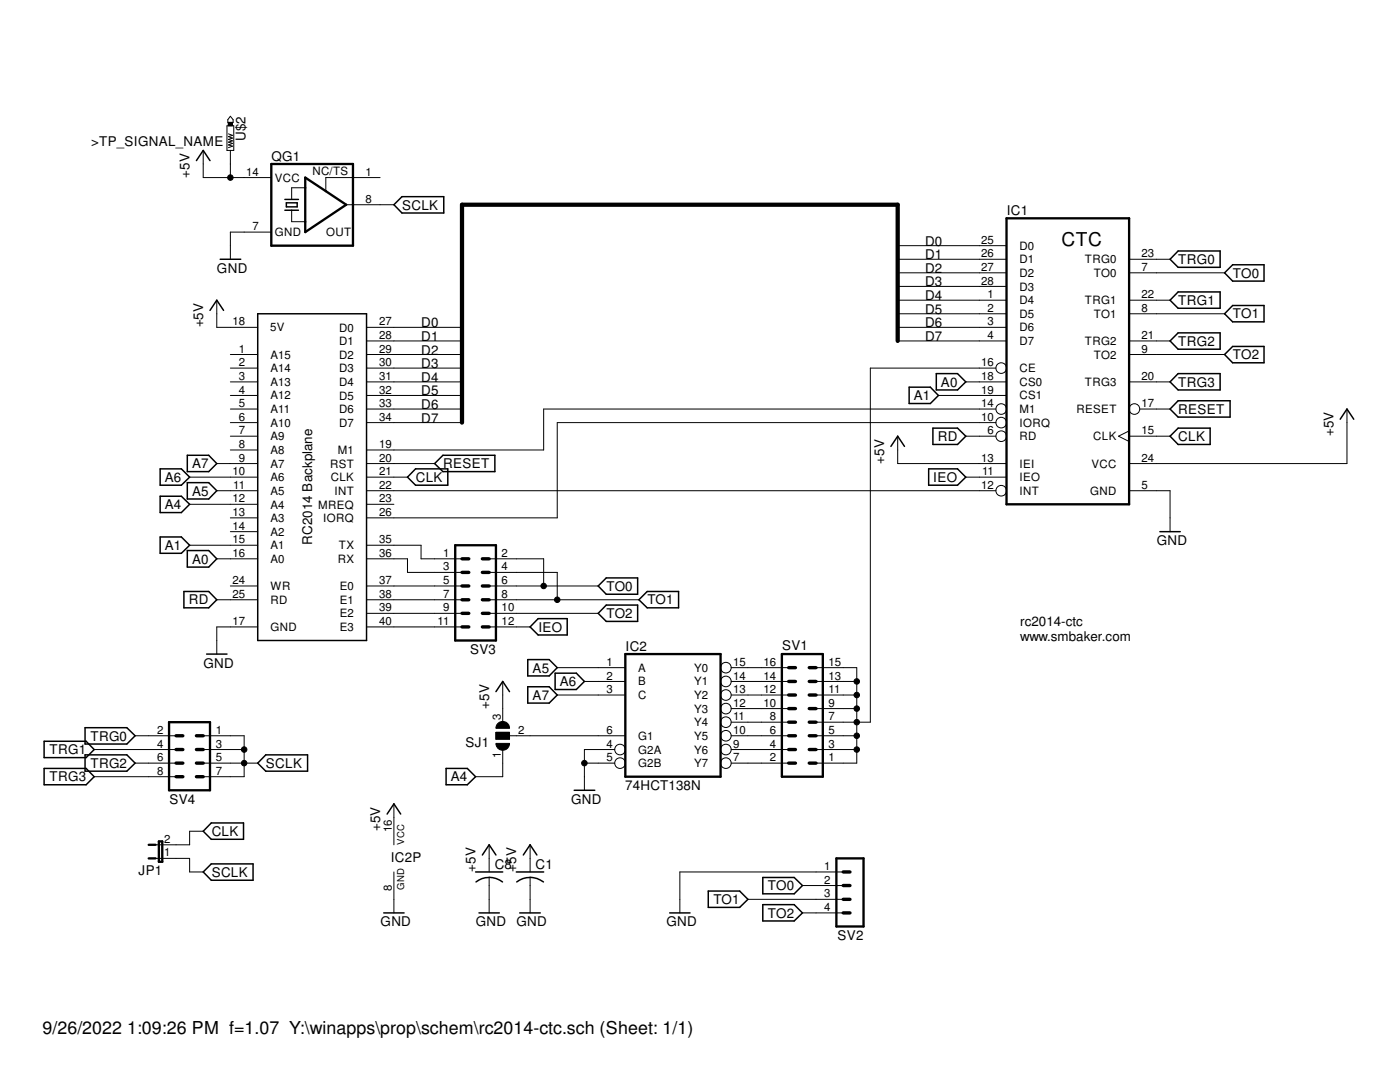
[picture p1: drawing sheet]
<svg xmlns="http://www.w3.org/2000/svg" width="279mm" height="216mm" viewBox="0 0 279 216" stroke-linecap="round" stroke-linejoin="round" font-family="sans-serif">
<g fill="none" stroke="#000" stroke-width=".3">
<path d="M39.2 32l1.4-2 1.3 2M56.9 39.8h2.7M43.9 51.7h4.1M56.9 42h2.7M57.1 40.5h2.2v.8h-2.2zM78.6 40.9l1.6-1.7h8.4v3.3h-8.4zM235.1 50.1h8.4v3.2h-8.4l-1.6-1.6zM235.1 58.3h8.4v3.2h-8.4l-1.6-1.6zM244.4 54.4l1.6-1.6h6.3v3.3h-6.3zM41.9 61.9l1.4-2 1.3 2M51.4 62.6h21.8v65.2h-21.8zM181.4 77.3h4.3l1.6 1.6-1.6 1.6h-4.3z"/>
<path d="M186.9 74.5h4.2l1.6 1.7-1.6 1.6h-4.2zM233.5 68l1.6-1.6h8.4v3.3h-8.4zM235.1 74.5h8.4v3.3h-8.4l-1.6-1.6zM235.1 80h10.4v3.2h-10.4l-1.6-1.6zM244.4 70.7l1.6-1.6h6.3v3.3h-6.3zM246 61h6.3v3.2h-6.3l-1.6-1.6zM32 93.6h4.2l1.6 1.6-1.6 1.6h-4.2zM32 99h4.2l1.6 1.6-1.6 1.7h-4.2zM37.4 96.3h4.3l1.6 1.6-1.6 1.7h-4.3zM37.4 90.8h4.3l1.6 1.7-1.6 1.6h-4.3zM82.9 93.6h6.5v3.2h-6.5l-1.6-1.6zM88.4 90.8h10.4v3.3h-10.4l-1.7-1.6z"/>
<path d="M177.8 89.1l1.4-2.1 1.3 2.1M185.3 93.6h5.8l1.6 1.6-1.6 1.6h-5.8zM186.2 85.4h4.9l1.6 1.6-1.6 1.7h-4.9zM233.5 87l1.6-1.6h6.4v3.3h-6.4zM267.5 83.7l1.3-2.1 1.4 2.1M32 107.1h4.2l1.6 1.7-1.6 1.6h-4.2zM36.7 118h5l1.6 1.7-1.6 1.6h-5zM37.4 109.9h4.3l1.6 1.6-1.6 1.7h-4.3zM119.4 116.9l1.6-1.6h6.3v3.3h-6.3zM127.5 119.7l1.7-1.7h6.2v3.3h-6.2zM231.5 106.1h4M41.2 130.5h4.1"/>
<path d="M99 138l1.3-2 1.4 2M105.3 131.6h4.3l1.6 1.6-1.6 1.7h-4.3zM105.3 137h4.3l1.6 1.7-1.6 1.6h-4.3zM107.4 123.4h5.8v3.3h-5.8l-1.6-1.6zM110.8 134.3h4.2l1.6 1.7-1.6 1.6h-4.2zM121 120.7h6.3v3.3h-6.3l-1.6-1.6zM8.8 147.9h8.4l1.6 1.7-1.6 1.6h-8.4zM8.8 153.3h8.4l1.6 1.7-1.6 1.6h-8.4zM17 150.6h8.3l1.7 1.7-1.7 1.6h-8.3zM17 145.2h8.3l1.7 1.6-1.7 1.7h-8.3zM53 150.6h8.4v3.3h-8.4l-1.6-1.6zM89 153.3h4.3l1.6 1.7-1.6 1.6h-4.3z"/>
<path d="M114.6 157.7h4.1M40.6 174l1.6-1.6h8.3v3.2h-8.3zM42.2 164.2h6.4v3.3h-6.4l-1.6-1.6zM77.3 162.4l1.3-2 1.4 2M94.9 174h5.4M96.3 170.6l1.3-2 1.4 2M97.6 175a4.6 4.6 0 0 1 2.7 1M97.6 175.1a4 4 0 0 0-2.6 .9M103 174h5.5M104.4 170.6l1.4-2 1.3 2M105.8 175a4.6 4.6 0 0 1 2.7 1M105.8 175.1a4.2 4.2 0 0 0-2.7 .9"/>
<path d="M141.4 177.8h6.2l1.7 1.7-1.7 1.6h-6.2zM152.2 175.1h6.3l1.6 1.6-1.6 1.7h-6.3zM76.6 182.2h4M95.6 182.2h4.1M103.7 182.2h4.1M133.6 182.2h4.1M152.2 180.5h6.3l1.6 1.7-1.6 1.6h-6.3z"/>
</g>
<g fill="none" stroke="#000" stroke-width=".2">
<path d="M40.6 30v5.4h13.5M45.3 25.1h1.4v4.9h-1.4zM45.6 24.4h.8v.7h-.8zM45.6 26.7l.8 .3-.8 .3 .8 .3-.8 .2 .8 .3-.8 .3 .8 .2-.8 .3 .8 .3-.8 .3M46 30v5.4M46 23.2l.5 .7v.5h-1v-.5zM60.9 37.5h-2.7v2.3M75.9 35.4h-10.9v2.7M43.3 59.9v5.4h8.1M54.1 46.3h-8.1v5.4M58.2 42v2.2h2.7M69.1 40.9h9.5"/>
<path d="M179.2 49h21.7M179.2 51.7h21.7M179.2 54.4h21.7M179.2 57.1h21.7M179.2 59.9h21.7M225.3 51.7h8.2M225.3 54.4h19.1M225.3 59.9h8.2M46 70.7h5.4M46 73.4h5.4M46 76.2h5.4M46 78.9h5.4"/>
<path d="M73.2 70.7h19M73.2 73.4h19M73.2 76.2h19M73.2 78.9h19M73.2 65.3h19M73.2 68h19M179.2 65.3h21.7M179.2 68h21.7M179.2 62.6h21.7M187.3 78.9h13.6M192.7 76.2h8.2M198.8 73.4h-25.1v70.7h-10.8"/>
<path d="M225.3 70.7h19.1M225.3 76.2h8.2M225.3 68h8.2M225.3 62.6h19.1M37.8 95.2h13.6M43.3 92.5h8.1M43.3 97.9h8.1M46 81.6h5.4M46 84.3h5.4M46 87h5.4M46 89.8h5.4M73.2 81.6h19"/>
<path d="M73.2 84.3h19M73.2 92.5h13.5M73.2 95.2h8.1M73.2 97.9h125.6M179.2 87v5.5h21.7M192.7 87h6.1M192.7 95.2h8.2M198.8 81.6h-90.3v8.2h-35.3M198.8 84.3h-87.6v19h-38M225.3 87h8.2M225.3 97.9h8.2v8.2M225.3 86l-2.1 1 2.1 1.1"/>
<path d="M227.5 81.6h6M268.8 81.6v10.9h-43.5M37.8 100.6h13.6M37.8 108.8h13.6M43.3 111.5h8.1M43.3 119.7h8.1M46 103.3h5.4M46 106.1h5.4M46 116.9h5.4M73.2 100.6h5.4M73.2 108.8h10.8v2.7h8.2M73.2 111.5h8.1v2.7h10.9"/>
<path d="M73.2 116.9h19M73.2 119.7h19M97.6 111.5h10.9v5.4M97.6 116.9h21.8M97.6 119.7h29.9M97.6 114.2h13.6v5.5M51.4 125.1h-8.1v5.4M73.2 125.1h19M73.2 122.4h19M97.6 125.1h8.2M97.6 122.4h21.8M100.3 136v8.1"/>
<path d="M111.2 138.7h13.6M111.2 133.2h13.6M116.6 136h8.2M145.9 138.7h11.5M145.9 136h11.5M145.9 133.2h11.5M162.9 133.2h8.1v19.1h-8.1M162.9 138.7h8.1M162.9 136h8.1M18.8 149.6h16.3M18.8 155h16.3M27 152.3h8.1"/>
<path d="M27 146.8h8.1M40.6 152.3h10.8M40.6 149.6h8.1M40.6 146.8h8.1v8.2h-8.1M99 148.3h2.7a1.35 1.35 0 0 1-1.4 1.4 1.35 1.35 0 0 1-1.3-1.4zM99 146.1h2.7v1.4h-2.7zM99.4 144.4a1.36 1.36 0 0 1 1.5-.4 1.36 1.36 0 0 1 .8 1.3h-2.7l.1-.6zM100.3 149.6v5.4h-5.4M101.7 146.8h23.1M116.6 152.3h6.1M122.7 149.6h-6.1v8.1M145.9 152.3h11.5"/>
<path d="M145.9 149.6h11.5M145.9 146.8h11.5M145.9 144.1h11.5M145.9 141.4h11.5M162.9 149.6h8.1M162.9 146.8h8.1M162.9 141.4h8.1M31 171.3h6.8v2.7h2.8M40.6 165.9h-2.8v2.7h-6.8M78.6 160.4v8.2M78.6 174v8.2M97.6 168.6v5.4"/>
<path d="M97.6 175.1v7.1M105.8 168.6v5.4M105.8 175.1v7.1M149.3 179.5h19M160.1 176.7h8.2M168.3 174h-32.6v8.2M160.1 182.2h8.2"/>
<circle cx="46" cy="35.4" r=".55"/>
<circle cx="199.8" cy="73.4" r="1.06"/>
<circle cx="199.8" cy="87" r="1.06"/>
<circle cx="199.8" cy="81.6" r="1.06"/>
<circle cx="199.8" cy="84.3" r="1.06"/>
<circle cx="199.8" cy="97.9" r="1.06"/>
<circle cx="226.4" cy="81.6" r="1.06"/>
<circle cx="108.5" cy="116.9" r=".55"/>
<circle cx="111.2" cy="119.7" r=".55"/>
<circle cx="144.9" cy="136" r="1.06"/>
<circle cx="144.9" cy="138.7" r="1.06"/>
<circle cx="144.9" cy="133.2" r="1.06"/>
<circle cx="171" cy="136" r=".55"/>
<circle cx="171" cy="138.7" r=".55"/>
<circle cx="48.7" cy="152.3" r=".55"/>
<circle cx="48.7" cy="149.6" r=".55"/>
<circle cx="116.6" cy="152.3" r=".55"/>
<circle cx="123.7" cy="149.6" r="1.06"/>
<circle cx="123.7" cy="152.3" r="1.06"/>
<circle cx="144.9" cy="141.4" r="1.06"/>
<circle cx="144.9" cy="152.3" r="1.06"/>
<circle cx="144.9" cy="149.6" r="1.06"/>
<circle cx="144.9" cy="146.8" r="1.06"/>
<circle cx="144.9" cy="144.1" r="1.06"/>
<circle cx="171" cy="141.4" r=".55"/>
<circle cx="171" cy="144.1" r=".55"/>
<circle cx="171" cy="149.6" r=".55"/>
<circle cx="171" cy="146.8" r=".55"/>
</g>
<path d="M54.1 32.7h16.3v16.3h-16.3zM60.9 35.4l8.2 5.5-8.2 5.4zM200.9 43.6h24.4v57h-24.4zM90.8 108.8h8.2v19h-8.2zM124.8 130.5h19v24.5h-19zM156 130.5h8.2v24.5h-8.2zM33.7 144.1h8.2v13.6h-8.2zM29.7 171.3h1.3M29.7 168.6h1.3M31.7 167.9h.7v4.1h-.7zM166.9 171.3h5.4v13.6h-5.4z" fill="none" stroke="#000" stroke-width=".47"/>
<g fill="none" stroke="#000" stroke-width=".68">
<path d="M92.2 116.9h1.4M92.2 114.2h1.4M92.2 111.5h1.4M92.2 119.7h1.4M96.3 116.9h1.3M96.3 114.2h1.3M96.3 111.5h1.3M96.3 119.7h1.3M92.2 125.1h1.4M92.2 122.4h1.4M96.3 125.1h1.3M96.3 122.4h1.3"/>
<path d="M157.4 133.2h1.3M157.4 136h1.3M157.4 138.7h1.3M161.5 133.2h1.4M161.5 136h1.4M161.5 138.7h1.4M35.1 146.8h1.4M35.1 149.6h1.4M35.1 152.3h1.4M35.1 155h1.4M39.2 146.8h1.4M39.2 149.6h1.4"/>
<path d="M39.2 152.3h1.4M39.2 155h1.4M157.4 146.8h1.3M157.4 149.6h1.3M157.4 152.3h1.3M157.4 141.4h1.3M157.4 144.1h1.3M161.5 146.8h1.4M161.5 149.6h1.4M161.5 152.3h1.4M161.5 141.4h1.4M161.5 144.1h1.4"/>
<path d="M168.3 179.5h1.3M168.3 176.7h1.3M168.3 174h1.3M168.3 182.2h1.3"/>
</g>
<g fill="#000">
<path d="M45.6 24.4h.8v.7h-.8z" fill-rule="evenodd"/>
<path d="M99 146.1h2.7v1.4h-2.7z" fill-rule="evenodd"/>
<path d="M99.4 144.4a1.36 1.36 0 0 1 1.5-.4 1.36 1.36 0 0 1 .8 1.3h-2.7l.1-.6z" fill-rule="evenodd"/>
<path d="M99 148.3h2.7a1.35 1.35 0 0 1-1.4 1.4 1.35 1.35 0 0 1-1.3-1.4z" fill-rule="evenodd"/>
<circle cx="46" cy="35.4" r=".55"/>
<circle cx="108.5" cy="116.9" r=".55"/>
<circle cx="111.2" cy="119.7" r=".55"/>
<circle cx="171" cy="136" r=".55"/>
<circle cx="171" cy="138.7" r=".55"/>
<circle cx="48.7" cy="152.3" r=".55"/>
<circle cx="48.7" cy="149.6" r=".55"/>
<circle cx="116.6" cy="152.3" r=".55"/>
<circle cx="171" cy="141.4" r=".55"/>
<circle cx="171" cy="144.1" r=".55"/>
<circle cx="171" cy="149.6" r=".55"/>
<circle cx="171" cy="146.8" r=".55"/>
</g>
<path d="M179.2 68v-27.1h-87v43.4" fill="none" stroke="#000" stroke-width=".85"/>
<text font-size="3.8" x="211.8" y="49">CTC</text>
<text font-size="3.6" x="8.5" y="206.4">9/26/2022 1:09:26 PM f=1.07 Y:\winapps\prop\schem\rc2014-ctc.sch (Sheet: 1/1)</text>
<g font-size="2.7">
<text x="18.2" y="29.2">&gt;TP_SIGNAL_NAME</text>
<text x="49" y="28.1" transform="rotate(-90 49 28.1)">U$2</text>
<text x="37.8" y="35.4" transform="rotate(-90 37.8 35.4)">+5V</text>
<text x="54.2" y="32">QG1</text>
<text x="80.3" y="41.8">SCLK</text>
<text x="200.9" y="42.9">IC1</text>
<text x="184.6" y="49">D0</text>
<text x="184.6" y="51.7">D1</text>
<text x="235.2" y="52.7">TRG0</text>
<text x="43.3" y="54.4">GND</text>
<text x="184.6" y="54.4">D2</text>
<text x="184.6" y="57.1">D3</text>
<text x="184.6" y="59.9">D4</text>
<text x="246" y="55.4">TO0</text>
<text x="40.6" y="65.3" transform="rotate(-90 40.6 65.3)">+5V</text>
<text x="84.1" y="65.3">D0</text>
<text x="184.6" y="62.6">D5</text>
<text x="184.6" y="65.3">D6</text>
<text x="235.2" y="60.8">TRG1</text>
<text x="246" y="63.5">TO1</text>
<text x="84.1" y="68">D1</text>
<text x="84.1" y="70.7">D2</text>
<text x="184.6" y="68">D7</text>
<text x="235.2" y="69">TRG2</text>
<text x="246" y="71.7">TO2</text>
<text x="84.1" y="73.4">D3</text>
<text x="84.1" y="76.2">D4</text>
<text x="187.8" y="77.1">A0</text>
<text x="235.2" y="77.1">TRG3</text>
<text x="84.1" y="78.9">D5</text>
<text x="84.1" y="81.6">D6</text>
<text x="182.4" y="79.8">A1</text>
<text x="235.2" y="82.5">RESET</text>
<text x="84.1" y="84.3">D7</text>
<text x="187.2" y="88">RD</text>
<text x="235.2" y="88">CLK</text>
<text x="266.1" y="87" transform="rotate(-90 266.1 87)">+5V</text>
<text x="38.4" y="93.4">A7</text>
<text x="88.4" y="93.4">RESET</text>
<text x="176.4" y="92.5" transform="rotate(-90 176.4 92.5)">+5V</text>
<text x="32.9" y="96.1">A6</text>
<text x="32.9" y="101.6">A4</text>
<text x="38.4" y="98.9">A5</text>
<text x="83" y="96.1">CLK</text>
<text x="186.3" y="96.1">IEO</text>
<text x="32.9" y="109.7">A1</text>
<text x="38.4" y="112.5">A0</text>
<text x="62.3" y="108.8" transform="rotate(-90 62.3 108.8)">RC2014 Backplane</text>
<text x="230.8" y="108.8">GND</text>
<text x="121" y="117.9">TO0</text>
<text x="37.7" y="120.6">RD</text>
<text x="121" y="123.3">TO2</text>
<text x="129.2" y="120.6">TO1</text>
<text x="203.6" y="125">rc2014-ctc</text>
<text x="93.8" y="130.5">SV3</text>
<text x="107.4" y="126">IEO</text>
<text x="124.8" y="129.8">IC2</text>
<text x="156.1" y="129.7">SV1</text>
<text x="203.6" y="127.8">www.smbaker.com</text>
<text x="40.6" y="133.2">GND</text>
<text x="106.3" y="134.2">A5</text>
<text x="111.7" y="136.9">A6</text>
<text x="97.6" y="141.4" transform="rotate(-90 97.6 141.4)">+5V</text>
<text x="106.3" y="139.6">A7</text>
<text x="18.1" y="147.8">TRG0</text>
<text x="92.9" y="149.1">SJ1</text>
<text x="9.9" y="150.5">TRG1</text>
<text x="9.9" y="155.9">TRG3</text>
<text x="18.1" y="153.2">TRG2</text>
<text x="53.1" y="153.2">SCLK</text>
<text x="90" y="155.9">A4</text>
<text x="33.8" y="160.4">SV4</text>
<text x="114" y="160.4">GND</text>
<text x="124.8" y="157.7">74HCT138N</text>
<text x="42.2" y="166.8">CLK</text>
<text x="75.9" y="165.9" transform="rotate(-90 75.9 165.9)">+5V</text>
<text x="78" y="172">IC2P</text>
<text x="94.9" y="174" transform="rotate(-90 94.9 174)">+5V</text>
<text x="98.8" y="173.3">C8</text>
<text x="103" y="174" transform="rotate(-90 103 174)">+5V</text>
<text x="106.9" y="173.3">C1</text>
<text x="27.6" y="174.5">JP1</text>
<text x="42.2" y="175">SCLK</text>
<text x="153.2" y="177.7">TO0</text>
<text x="75.9" y="184.9">GND</text>
<text x="95" y="184.9">GND</text>
<text x="103.1" y="184.9">GND</text>
<text x="133" y="184.9">GND</text>
<text x="142.4" y="180.4">TO1</text>
<text x="153.2" y="183.1">TO2</text>
<text x="167.2" y="187.6">SV2</text>
</g>
<g font-size="2.3">
<text x="49.1" y="35.1">14</text>
<text x="62.4" y="34.9">NC/TS</text>
<text x="72.9" y="35.1">1</text>
<text x="54.9" y="36.2">VCC</text>
<text x="72.9" y="40.5">8</text>
<text x="50.4" y="45.9">7</text>
<text x="54.9" y="47.1">GND</text>
<text x="65.1" y="47.1">OUT</text>
<text x="195.8" y="48.6">25</text>
<text x="195.8" y="51.4">26</text>
<text x="203.5" y="49.8">D0</text>
<text x="203.5" y="52.5">D1</text>
<text x="216.5" y="52.6">TRG0</text>
<text x="227.8" y="51.4">23</text>
<text x="195.8" y="54.1">27</text>
<text x="195.8" y="56.8">28</text>
<text x="197.1" y="59.5">1</text>
<text x="203.5" y="55.2">D2</text>
<text x="203.5" y="58">D3</text>
<text x="218.3" y="55.3">TO0</text>
<text x="227.8" y="59.5">22</text>
<text x="227.8" y="54.1">7</text>
<text x="46.4" y="64.9">18</text>
<text x="75.6" y="64.9">27</text>
<text x="197.1" y="62.2">2</text>
<text x="197.1" y="64.9">3</text>
<text x="203.5" y="60.7">D4</text>
<text x="203.5" y="63.4">D5</text>
<text x="216.5" y="60.7">TRG1</text>
<text x="218.3" y="63.4">TO1</text>
<text x="227.8" y="62.2">8</text>
<text x="47.7" y="70.4">1</text>
<text x="53.9" y="66.1">5V</text>
<text x="54" y="71.6">A15</text>
<text x="67.7" y="66.2">D0</text>
<text x="67.7" y="68.9">D1</text>
<text x="67.7" y="71.6">D2</text>
<text x="75.6" y="67.6">28</text>
<text x="75.6" y="70.4">29</text>
<text x="197.1" y="67.6">4</text>
<text x="203.5" y="66.1">D6</text>
<text x="203.5" y="68.8">D7</text>
<text x="216.5" y="68.9">TRG2</text>
<text x="218.3" y="71.6">TO2</text>
<text x="227.8" y="67.6">21</text>
<text x="227.8" y="70.4">9</text>
<text x="47.7" y="73.1">2</text>
<text x="47.7" y="75.8">3</text>
<text x="54" y="74.3">A14</text>
<text x="54" y="77">A13</text>
<text x="67.7" y="74.3">D3</text>
<text x="67.7" y="77">D4</text>
<text x="75.6" y="73.1">30</text>
<text x="75.6" y="75.8">31</text>
<text x="195.8" y="73.1">16</text>
<text x="195.8" y="75.8">18</text>
<text x="203.5" y="74.3">CE</text>
<text x="203.5" y="77">CS0</text>
<text x="216.5" y="77">TRG3</text>
<text x="227.8" y="75.8">20</text>
<text x="47.7" y="78.5">4</text>
<text x="47.7" y="81.2">5</text>
<text x="47.7" y="83.9">6</text>
<text x="54" y="79.7">A12</text>
<text x="54" y="82.4">A11</text>
<text x="67.7" y="79.8">D5</text>
<text x="67.7" y="82.5">D6</text>
<text x="75.6" y="78.5">32</text>
<text x="75.6" y="81.2">33</text>
<text x="75.6" y="83.9">34</text>
<text x="195.8" y="78.5">19</text>
<text x="195.8" y="81.2">14</text>
<text x="195.8" y="83.9">10</text>
<text x="203.5" y="79.7">CS1</text>
<text x="203.5" y="82.4">M1</text>
<text x="214.8" y="82.5">RESET</text>
<text x="227.8" y="81.2">17</text>
<text x="47.7" y="86.7">7</text>
<text x="47.7" y="89.4">8</text>
<text x="54" y="85.1">A10</text>
<text x="54" y="87.9">A9</text>
<text x="67.7" y="85.2">D7</text>
<text x="75.6" y="89.4">19</text>
<text x="197.1" y="86.7">6</text>
<text x="203.5" y="85.1">IORQ</text>
<text x="203.5" y="87.9">RD</text>
<text x="218.2" y="87.9">CLK</text>
<text x="227.8" y="86.7">15</text>
<text x="46.4" y="94.8">10</text>
<text x="47.7" y="92.1">9</text>
<text x="54" y="90.6">A8</text>
<text x="54" y="93.3">A7</text>
<text x="65.9" y="93.3">RST</text>
<text x="67.4" y="90.6">M1</text>
<text x="75.6" y="92.1">20</text>
<text x="75.6" y="94.8">21</text>
<text x="195.8" y="92.1">13</text>
<text x="196" y="94.8">11</text>
<text x="203.5" y="93.3">IEI</text>
<text x="217.8" y="93.3">VCC</text>
<text x="227.8" y="92.1">24</text>
<text x="46.4" y="100.2">12</text>
<text x="46.6" y="97.5">11</text>
<text x="54" y="96">A6</text>
<text x="54" y="98.7">A5</text>
<text x="54" y="101.5">A4</text>
<text x="63.5" y="101.5">MREQ</text>
<text x="66" y="96.1">CLK</text>
<text x="66.8" y="98.8">INT</text>
<text x="75.6" y="97.5">22</text>
<text x="75.6" y="100.2">23</text>
<text x="195.8" y="97.5">12</text>
<text x="203.5" y="96">IEO</text>
<text x="203.5" y="98.7">INT</text>
<text x="217.6" y="98.8">GND</text>
<text x="227.8" y="97.5">5</text>
<text x="46.4" y="103">13</text>
<text x="46.4" y="105.7">14</text>
<text x="54" y="104.2">A3</text>
<text x="54" y="106.9">A2</text>
<text x="64.5" y="104.2">IORQ</text>
<text x="75.6" y="103">26</text>
<text x="46.4" y="108.4">15</text>
<text x="46.4" y="111.1">16</text>
<text x="54" y="109.6">A1</text>
<text x="54" y="112.3">A0</text>
<text x="67.4" y="112.4">RX</text>
<text x="67.6" y="109.6">TX</text>
<text x="75.6" y="108.4">35</text>
<text x="75.6" y="111.1">36</text>
<text x="88.4" y="111.1">1</text>
<text x="88.4" y="113.8">3</text>
<text x="100.1" y="111.1">2</text>
<text x="100.1" y="113.8">4</text>
<text x="46.4" y="116.5">24</text>
<text x="46.4" y="119.3">25</text>
<text x="54" y="117.8">WR</text>
<text x="67.8" y="117.8">E0</text>
<text x="75.6" y="116.5">37</text>
<text x="75.6" y="119.3">38</text>
<text x="88.4" y="116.5">5</text>
<text x="88.4" y="119.3">7</text>
<text x="100.1" y="116.5">6</text>
<text x="100.1" y="119.3">8</text>
<text x="46.4" y="124.7">17</text>
<text x="54" y="125.9">GND</text>
<text x="54" y="120.5">RD</text>
<text x="67.8" y="120.5">E1</text>
<text x="67.8" y="123.2">E2</text>
<text x="67.8" y="125.9">E3</text>
<text x="75.6" y="122">39</text>
<text x="75.6" y="124.7">40</text>
<text x="87.3" y="124.7">11</text>
<text x="88.4" y="122">9</text>
<text x="100.1" y="122">10</text>
<text x="100.1" y="124.7">12</text>
<text x="121" y="132.8">1</text>
<text x="121" y="135.6">2</text>
<text x="127.3" y="134.1">A</text>
<text x="127.3" y="136.8">B</text>
<text x="138.5" y="136.8">Y1</text>
<text x="138.5" y="134.1">Y0</text>
<text x="146.3" y="135.6">14</text>
<text x="146.3" y="132.8">15</text>
<text x="152.4" y="135.6">14</text>
<text x="152.4" y="132.8">16</text>
<text x="165.4" y="135.6">13</text>
<text x="165.4" y="132.8">15</text>
<text x="99.9" y="143.7" transform="rotate(-90 99.9 143.7)">3</text>
<text x="121" y="138.3">3</text>
<text x="127.3" y="139.5">C</text>
<text x="138.5" y="142.2">Y3</text>
<text x="138.5" y="139.5">Y2</text>
<text x="146.3" y="143.7">11</text>
<text x="146.3" y="141">12</text>
<text x="146.3" y="138.3">13</text>
<text x="152.4" y="141">10</text>
<text x="152.4" y="138.3">12</text>
<text x="153.6" y="143.7">8</text>
<text x="165.4" y="143.7">7</text>
<text x="165.4" y="141">9</text>
<text x="165.4" y="138.3">11</text>
<text x="31.4" y="146.4">2</text>
<text x="31.4" y="149.2">4</text>
<text x="43.1" y="146.4">1</text>
<text x="43.1" y="149.2">3</text>
<text x="103.4" y="146.4">2</text>
<text x="121" y="149.2">4</text>
<text x="121" y="146.4">6</text>
<text x="127.3" y="147.7">G1</text>
<text x="138.5" y="147.7">Y5</text>
<text x="138.5" y="144.9">Y4</text>
<text x="146.3" y="149.2">9</text>
<text x="146.3" y="146.4">10</text>
<text x="153.6" y="149.2">4</text>
<text x="153.6" y="146.4">6</text>
<text x="165.4" y="149.2">3</text>
<text x="165.4" y="146.4">5</text>
<text x="31.4" y="151.9">6</text>
<text x="31.4" y="154.6">8</text>
<text x="43.1" y="151.9">5</text>
<text x="43.1" y="154.6">7</text>
<text x="99.9" y="151.2" transform="rotate(-90 99.9 151.2)">1</text>
<text x="121" y="151.9">5</text>
<text x="127.3" y="150.4">G2A</text>
<text x="127.3" y="153.1">G2B</text>
<text x="138.5" y="153.1">Y7</text>
<text x="138.5" y="150.4">Y6</text>
<text x="146.3" y="151.9">7</text>
<text x="153.6" y="151.9">2</text>
<text x="165.4" y="151.9">1</text>
<text x="78.2" y="166.1" transform="rotate(-90 78.2 166.1)">16</text>
<text x="32.8" y="170.9">1</text>
<text x="32.8" y="168.2">2</text>
<text x="164.5" y="173.6">1</text>
<text x="78.2" y="177.8" transform="rotate(-90 78.2 177.8)">8</text>
<text x="164.5" y="176.3">2</text>
<text x="164.5" y="179.1">3</text>
<text x="164.5" y="181.8">4</text>
</g>
<g font-size="1.9">
<text x="80.6" y="168.5" transform="rotate(-90 80.6 168.5)">VCC</text>
<text x="80.6" y="177.5" transform="rotate(-90 80.6 177.5)">GND</text>
</g>
</svg>
